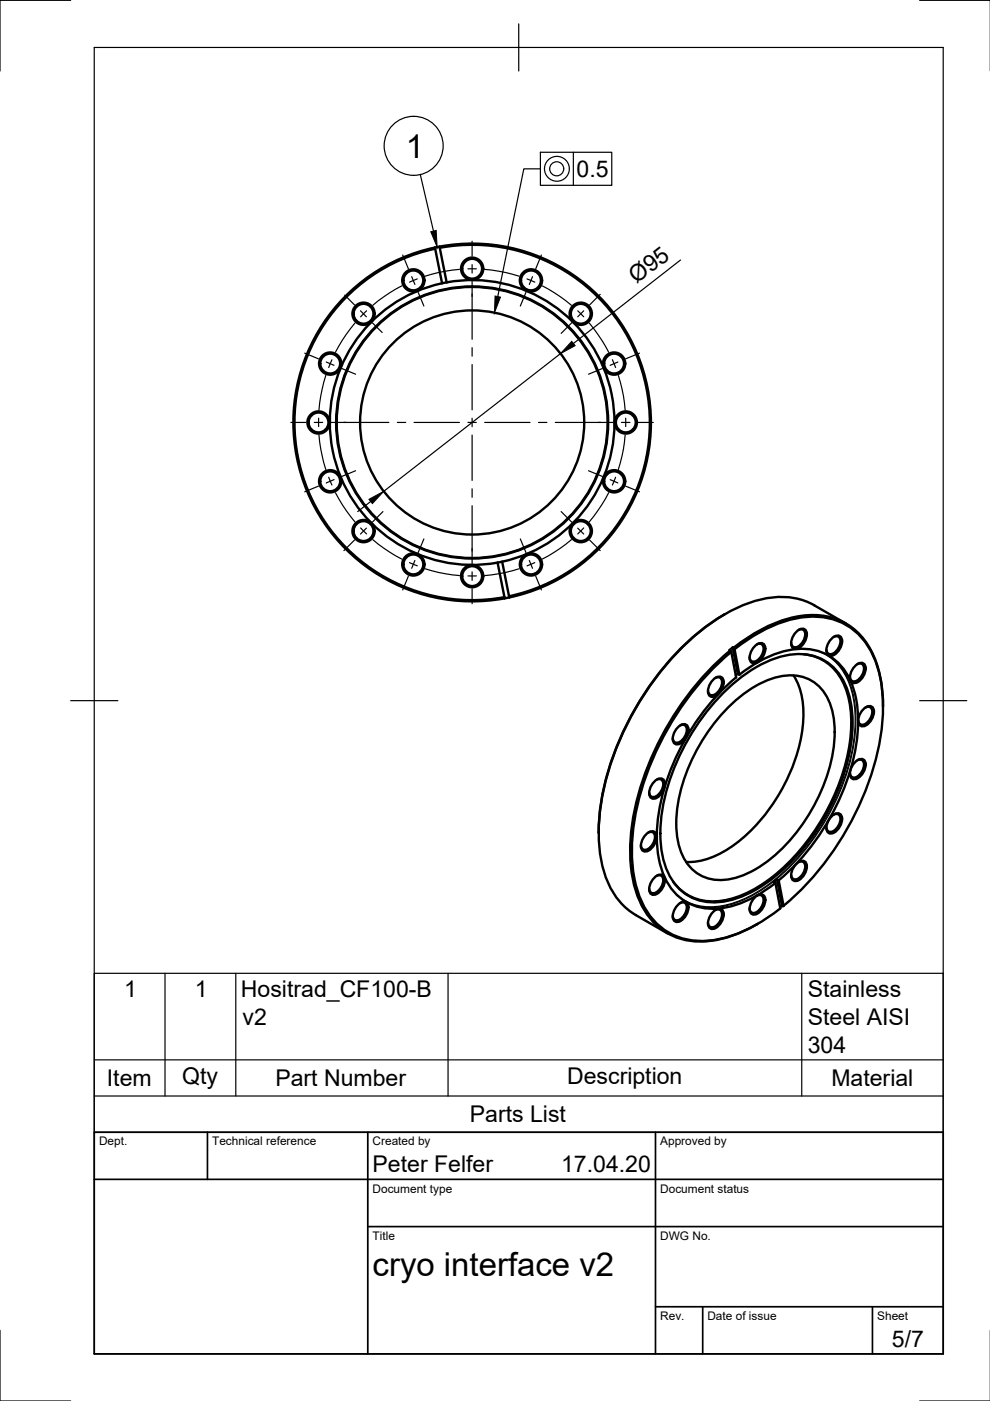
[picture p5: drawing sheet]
<svg xmlns="http://www.w3.org/2000/svg" width="210mm" height="297mm" viewBox="0 0 210 297" stroke-linecap="round" stroke-linejoin="round" font-family="sans-serif">
<!-- layer: Visible -->
<g fill="none" stroke="#000" stroke-width=".51">
<path d="M92.2 52.5l.1 .2M92.3 52.7l1.4 7.4M92.3 52.7a37.7 37.7 0 0 0-29.1 44.2 37.7 37.7 0 0 0 43.8 29.7M93.2 52.3v.2M93.2 52.3a37.9 37.9 0 0 0-30.4 44.2 37.9 37.9 0 0 0 44.2 30.4M93.2 52.3a37.9 37.9 0 0 1 44.1 29.9 37.9 37.9 0 0 1-29.3 44.5M93.2 52.5l1.5 7.4M93.2 52.5a37.7 37.7 0 0 1 43.8 29.7 37.7 37.7 0 0 1-29.1 44.2M94.7 59.9a30.2 30.2 0 0 1 35 23.8 30.2 30.2 0 0 1-23.2 35.4M94.7 59.9l-1 .2M93.7 60.1a30.2 30.2 0 0 0-23.2 35.4 30.2 30.2 0 0 0 35 23.8M105.5 119.3l1.5 7.3"/>
<path d="M106.5 119.1l1.5 7.6M106.5 119.1l-1 .2M107 126.6v.3M108 126.7l-1 .2M153.6 130.2a55.6 55.6 0 0 0-20.7 23.3 52.4 52.4 0 0 0-6 22.9M154.8 137.9a61.7 61.7 0 0 0-20.9 37.6 29.6 29.6 0 0 0 1.9 15.9 13.7 13.7 0 0 0 14.9 8.1 27.8 27.8 0 0 0 10-3.6M154.8 137.9l.2 .3 1.1 5.4M155.1 138.2a61.2 61.2 0 0 0-20.8 37.5 28.7 28.7 0 0 0 2 16.1 13.6 13.6 0 0 0 15.4 7.5 30.3 30.3 0 0 0 13.8-6.7M155.3 137.3l.4 .4M155.3 137.3l1.1 5.6M155.4 137.3l-.7 .5 .1 .1M155.5 137.4a29.8 29.8 0 0 1 15.4-6.9 13.7 13.7 0 0 1 14.7 9.4 27.1 27.1 0 0 1 1.6 9.9"/>
<path d="M155.7 137.7l1.1 5.4-.4-.2M155.8 137.6a29.1 29.1 0 0 1 15.5-6.8 13.6 13.6 0 0 1 14.3 9.4 33.1 33.1 0 0 1 .6 18.8 61.9 61.9 0 0 1-20.1 33M160.2 136.9a1.19 1.19 0 0 1 1.6-.5 1.19 1.19 0 0 1 .4 1.7 3.1 3.1 0 0 1-2.4 2.5 1.48 1.48 0 0 1-.6-2.3zM160.5 136.6a1 1 0 0 1 1.2 .2 1 1 0 0 1 .1 1.2l-.3 1a1.76 1.76 0 0 1-2.3 1.1l-.3-.8M169 133.8a1.19 1.19 0 0 1 1.6-.4 1.19 1.19 0 0 1 .4 1.6 3.1 3.1 0 0 1-2.4 2.6 1.48 1.48 0 0 1-.6-2.3zM169.3 133.6a1 1 0 0 1 1.3 .1 1 1 0 0 1 .1 1.3l-.4 .9a1.76 1.76 0 0 1-2.2 1.2l-.3-.8M170.4 138.7a10.7 10.7 0 0 1 9.3 8.4 30.2 30.2 0 0 1-1.2 17.4 46.3 46.3 0 0 1-16.3 22.6 19.4 19.4 0 0 1-11.8 4 9.9 9.9 0 0 1-7.7-4.2M176.4 135.3a1.19 1.19 0 0 1 1.7-.4 1.19 1.19 0 0 1 .4 1.6 3.1 3.1 0 0 1-2.5 2.6 1.48 1.48 0 0 1-.6-2.3zM176.8 135a1 1 0 0 1 1.2 .2 1 1 0 0 1 .1 1.2l-.3 1a1.76 1.76 0 0 1-2.3 1.1l-.3-.7M179.3 132.2l-6.6-3.9a16.1 16.1 0 0 0-13.4-.6 42.7 42.7 0 0 0-18.3 13.5 60 60 0 0 0-14 33.3 25.3 25.3 0 0 0 3.1 15 13.6 13.6 0 0 0 4.7 4.5M143.9 154.1a1.19 1.19 0 0 1 1.6-.5 1.19 1.19 0 0 1 .4 1.7 3.1 3.1 0 0 1-2.4 2.5 1.48 1.48 0 0 1-.6-2.3zM144.2 153.8a1 1 0 0 1 1.3 .2 1 1 0 0 1 .1 1.2l-.4 1a1.76 1.76 0 0 1-2.2 1.1l-.4-.8"/>
<path d="M151.3 144a1.19 1.19 0 0 1 1.7-.4 1.19 1.19 0 0 1 .4 1.6 3.1 3.1 0 0 1-2.5 2.6 1.48 1.48 0 0 1-.6-2.3zM151.7 143.7a1 1 0 0 1 1.2 .2 1 1 0 0 1 .1 1.2l-.3 1a1.76 1.76 0 0 1-2.3 1.1l-.3-.7M153.9 146.3a26.6 26.6 0 0 1 13.2-7.4 10.6 10.6 0 0 1 12.5 7.2 27.7 27.7 0 0 1-.4 17.3 46.3 46.3 0 0 1-17.1 24.1 17.9 17.9 0 0 1-12.9 3.6 10.6 10.6 0 0 1-8-7.2 27.7 27.7 0 0 1 .4-17.3 48.5 48.5 0 0 1 12.3-20.3zM154.6 149.8a21.7 21.7 0 0 1 11.8-6.5 8.8 8.8 0 0 1 9.9 6.8 25.4 25.4 0 0 1-1.4 15.6 37.1 37.1 0 0 1-14.7 18.6 13.3 13.3 0 0 1-10.2 1.9 9.6 9.6 0 0 1-6.3-8.1 30.5 30.5 0 0 1 4.1-19.3 39.1 39.1 0 0 1 6.8-9zM156.1 143.6a48.8 48.8 0 0 0-16.7 31.1 20.4 20.4 0 0 0 2.8 13.5 11 11 0 0 0 11.8 4.2 25.2 25.2 0 0 0 10.4-5.2M156.4 142.8l-.4 .4M156.8 143a22 22 0 0 1 13.6-5.4 10.8 10.8 0 0 1 10.1 7.2 27 27 0 0 1 .3 16.6 49.7 49.7 0 0 1-15.7 25.2M168.2 143.2a16.6 16.6 0 0 1 2 11 38 38 0 0 1-15.6 25.6 15.9 15.9 0 0 1-9.1 3M181.4 141.1a1.19 1.19 0 0 1 1.7-.5 1.19 1.19 0 0 1 .4 1.7 3.1 3.1 0 0 1-2.5 2.5 1.48 1.48 0 0 1-.6-2.3zM181.8 140.8a1 1 0 0 1 1.2 .2 1 1 0 0 1 .1 1.2l-.3 1a1.76 1.76 0 0 1-2.3 1.1l-.3-.8M183.2 150.2a1.19 1.19 0 0 1 1.6-.4 1.19 1.19 0 0 1 .4 1.6 3.1 3.1 0 0 1-2.4 2.6 1.48 1.48 0 0 1-.6-2.3zM183.5 150a1 1 0 0 1 1.3 .2 1 1 0 0 1 .1 1.2l-.4 1a1.76 1.76 0 0 1-2.2 1.1l-.3-.8"/>
<path d="M126.9 176.4v.2M137.1 176.8a1.19 1.19 0 0 1 1.6-.5 1.19 1.19 0 0 1 .5 1.7 3.1 3.1 0 0 1-2.5 2.5 1.48 1.48 0 0 1-.6-2.3zM137.5 176.5a1 1 0 0 1 1.2 .2 1 1 0 0 1 .1 1.2l-.4 1a1.76 1.76 0 0 1-2.2 1.1l-.3-.8M138.9 165.6a1.19 1.19 0 0 1 1.6-.5 1.19 1.19 0 0 1 .4 1.7 3.1 3.1 0 0 1-2.4 2.5 1.48 1.48 0 0 1-.6-2.3zM139.2 165.3a1 1 0 0 1 1.3 .2 1 1 0 0 1 .1 1.2l-.4 1a1.76 1.76 0 0 1-2.2 1.1l-.3-.8M176.4 173a1.19 1.19 0 0 1 1.7-.5 1.19 1.19 0 0 1 .4 1.7 3.1 3.1 0 0 1-2.5 2.5 1.48 1.48 0 0 1-.6-2.3zM176.8 172.7a1 1 0 0 1 1.2 .2 1 1 0 0 1 .1 1.2l-.3 1a1.76 1.76 0 0 1-2.3 1.1l-.3-.8M181.4 161.5a1.19 1.19 0 0 1 1.7-.5 1.19 1.19 0 0 1 .4 1.7 3.1 3.1 0 0 1-2.5 2.5 1.48 1.48 0 0 1-.6-2.3zM181.8 161.2a1 1 0 0 1 1.2 .2 1 1 0 0 1 .1 1.2l-.3 1a1.76 1.76 0 0 1-2.3 1.1l-.3-.8M134.8 194l6.7 3.9M138.9 186a1.19 1.19 0 0 1 1.6-.5 1.19 1.19 0 0 1 .4 1.7 3.1 3.1 0 0 1-2.4 2.5 1.48 1.48 0 0 1-.6-2.3zM139.2 185.7a1 1 0 0 1 1.3 .2 1 1 0 0 1 .1 1.2l-.4 1a1.76 1.76 0 0 1-2.2 1.1l-.3-.8"/>
<path d="M143.9 191.7a1.19 1.19 0 0 1 1.6-.4 1.19 1.19 0 0 1 .4 1.6 3.1 3.1 0 0 1-2.4 2.6 1.48 1.48 0 0 1-.6-2.3zM144.2 191.5a1 1 0 0 1 1.3 .1 1 1 0 0 1 .1 1.3l-.4 .9a1.76 1.76 0 0 1-2.2 1.2l-.4-.8M151.3 193.2a1.19 1.19 0 0 1 1.7-.4 1.19 1.19 0 0 1 .4 1.6 3.1 3.1 0 0 1-2.5 2.6 1.48 1.48 0 0 1-.6-2.3zM151.7 192.9a1 1 0 0 1 1.2 .2 1 1 0 0 1 .1 1.3l-.3 .9a1.76 1.76 0 0 1-2.3 1.2l-.3-.8M160.2 190.2a1.19 1.19 0 0 1 1.6-.5 1.19 1.19 0 0 1 .4 1.7 3.1 3.1 0 0 1-2.4 2.5 1.48 1.48 0 0 1-.6-2.3zM160.5 189.9a1 1 0 0 1 1.2 .2 1 1 0 0 1 .1 1.2l-.3 1a1.76 1.76 0 0 1-2.3 1.1l-.3-.8M164.4 187.2l1 5.4M164.7 186.4l.4 .3M164.7 186.4l1.1 5.6M164.8 186.4l-.7 .6 .3 .2M165.1 186.7l1 5.4M165.8 192l.3 .1"/>
<path d="M165.8 192l-.4 .4M169 183a1.19 1.19 0 0 1 1.6-.4 1.19 1.19 0 0 1 .4 1.6 3.1 3.1 0 0 1-2.4 2.6 1.48 1.48 0 0 1-.6-2.3zM169.3 182.8a1 1 0 0 1 1.3 .2 1 1 0 0 1 .1 1.2l-.4 1a1.76 1.76 0 0 1-2.2 1.1l-.3-.8"/>
<circle cx="87.6" cy="59.5" r="2.36"/>
<circle cx="87.6" cy="59.5" r="2.11"/>
<circle cx="100.1" cy="57" r="2.36"/>
<circle cx="100.1" cy="57" r="2.11"/>
<circle cx="112.6" cy="59.5" r="2.36"/>
<circle cx="112.6" cy="59.5" r="2.11"/>
<circle cx="70" cy="77.1" r="2.36"/>
<circle cx="70" cy="77.1" r="2.11"/>
<circle cx="77.1" cy="66.5" r="2.36"/>
<circle cx="77.1" cy="66.5" r="2.11"/>
<circle cx="123.1" cy="66.5" r="2.36"/>
<circle cx="123.1" cy="66.5" r="2.11"/>
<circle cx="130.2" cy="77.1" r="2.36"/>
<circle cx="130.2" cy="77.1" r="2.11"/>
<circle cx="67.5" cy="89.6" r="2.36"/>
<circle cx="67.5" cy="89.6" r="2.11"/>
<circle cx="100.1" cy="89.6" r="23.8"/>
<circle cx="100.1" cy="89.6" r="28.8"/>
<circle cx="100.1" cy="89.6" r="28.7"/>
<circle cx="132.7" cy="89.6" r="2.36"/>
<circle cx="132.7" cy="89.6" r="2.11"/>
<circle cx="70" cy="102" r="2.36"/>
<circle cx="70" cy="102" r="2.11"/>
<circle cx="77.1" cy="112.6" r="2.36"/>
<circle cx="77.1" cy="112.6" r="2.11"/>
<circle cx="87.6" cy="119.7" r="2.36"/>
<circle cx="87.6" cy="119.7" r="2.11"/>
<circle cx="112.6" cy="119.7" r="2.36"/>
<circle cx="112.6" cy="119.7" r="2.11"/>
<circle cx="123.1" cy="112.6" r="2.36"/>
<circle cx="123.1" cy="112.6" r="2.11"/>
<circle cx="130.2" cy="102" r="2.36"/>
<circle cx="130.2" cy="102" r="2.11"/>
<circle cx="100.1" cy="122.1" r="2.36"/>
<circle cx="100.1" cy="122.1" r="2.11"/>
</g>
<!-- layer: Visible Narrow -->
<path d="M173.3 138a11.6 11.6 0 0 1 7.3 8.5 31.9 31.9 0 0 1-1.6 18.7 48 48 0 0 1-17.1 23.1 19.7 19.7 0 0 1-12.8 3.9 10.4 10.4 0 0 1-5.6-2.5M175.4 138.9a13.6 13.6 0 0 1 5.8 10.2 38.7 38.7 0 0 1-4.8 22.3 43.2 43.2 0 0 1-17.7 18.9 15.3 15.3 0 0 1-12.1 1.4l-1.3-.6" fill="none" stroke="#000" stroke-width=".25"/>
<!-- layer: Border -->
<path d="M15 .1h-15v15M20 10.1h180v276.9h-180zM110 5.1v10M195 .1h15M15 148.6h10M195 148.6h10M0 282.1v14.9h15M195 297h15" fill="none" stroke="#000" stroke-width=".25"/>
<!-- layer: TitleBlock -->
<path d="M20 240.1h180v46.9h-180zM20 250h180M44 240.1v9.9M78 240.1v46.9M139 240.1v46.9M78 260.1h122M139 277.1h61M149 277.1v9.9M185 277.1v9.9" fill="none" stroke="#000" stroke-width=".36"/>
<!-- layer: Smart Centers -->
<g fill="none" stroke="#000" stroke-width=".25">
<path d="M85.4 54.1l1.2 2.9M87.3 58.7l.7 1.6M88.5 59.1l-1.7 .7M97.4 57.1l-4.4 .7-2.9 .8M99.2 57h1.8M100.1 51.1v3.2M100.1 56.1v1.8M100.1 59.7v12.2M102.8 57.1l4.4 .7 2.8 .8M111.7 59.1l1.7 .7M112.9 58.7l-.7 1.6M114.8 54.1l-1.2 2.9"/>
<path d="M64.6 74.9l2.9 1.2M69.1 79.6l-1.1 4.4-.4 2.9M69.2 76.8l1.6 .7M70.4 76.3l-.7 1.6M72.5 78.1l2.9 1.2M73.1 62.6l2.1 2.1M75.2 68.5l-2.6 3.6-1.5 2.6M76.4 65.9l1.3 1.3M77.7 65.9l-1.2 1.3M79 68.4l2 2.1M85.2 60.6l-2.6 1.5-3.6 2.6M88.6 62l1.3 2.9"/>
<path d="M100.1 73.7v1.8M100.1 77.3v9.6M111.5 62l-1.2 2.9M115 60.6l3.8 2.3 2.4 1.8M121.2 68.4l-2.2 2.3M122.5 65.9l1.3 1.3M123.8 65.9l-1.3 1.3M124.9 68.5l2.7 3.6 1.5 2.6M127.3 62.4l-2.3 2.3M127.7 78.1l-2.9 1.2M129.8 76.3l.7 1.6M131 76.8l-1.6 .7"/>
<path d="M131.1 79.6l1.1 4.4 .3 2.9M135.6 74.9l-2.9 1.2M61.7 89.6h3.1M66.6 89.6h1.8M67.6 88.7v1.7M67.6 92.3l.4 2.9 1.1 4.3M70.2 89.6h12.2M75.4 99.8l-2.9 1.2M84.2 89.6h1.8M87.8 89.6h9.6M99.2 89.6h1.8M100.1 88.7v1.8"/>
<path d="M100.1 92.3v9.6M102.8 89.6h9.6M114.2 89.6h1.8M117.7 89.6h12.3M124.8 99.8l2.9 1.2M131.8 89.6h1.8M132.5 92.3l-.3 2.9-1.1 4.3M132.7 88.7v1.7M135.3 89.6h3.2M67.5 103.1l-2.9 1.2M69.7 101.2l.7 1.6M70.8 101.7l-1.6 .7"/>
<path d="M71.1 104.5l1.5 2.5 2.6 3.6M75.2 114.5l-2.3 2.2M76.5 111.9l1.2 1.3M77.7 112l-1.3 1.2M79 114.4l3.6 2.7 2.6 1.4M81.2 108.5l-2.2 2.2M86.8 119.3l1.7 .7M88 118.8l-.7 1.7M89.9 114.3l-1.3 2.9M100.1 103.6v1.8M100.1 107.2v12.3M110.3 114.3l1.2 2.9"/>
<path d="M112.2 118.8l.7 1.7M113.4 119.3l-1.7 .7M119 108.5l2.2 2.2M121.2 114.4l-2.4 1.8-3.8 2.3M122.5 112l1.3 1.2M123.8 111.9l-1.3 1.3M125 114.5l2.3 2.2M129.1 104.5l-1.5 2.5-2.7 3.6M129.4 101.7l1.6 .7M130.5 101.2l-.7 1.6M132.7 103.1l2.9 1.2M86.6 122.1l-1.2 3"/>
<path d="M90.1 120.6l2.9 .8 4.4 .6M99.2 122.1h1.8M100.1 121.2v1.8M100.1 124.8v3.2M110 120.6l-2.8 .8-4.4 .6M113.6 122.1l1.2 3"/>
</g>
<!-- layer: FD_Dimensions -->
<path d="M144.3 55.1l-22.7 17.7M118.8 75l-37.4 29.2M78.6 106.3l-2.8 2.2" fill="none" stroke="#000" stroke-width=".25"/>
<path d="M121.2 72.4l.7 .9-3.1 1.7zM78.2 105.9l3.2-1.7-2.4 2.6z" fill="#000" stroke="#000" stroke-width=".21"/>
<!-- layer: Parts Lists -->
<path d="M20 206.4h180v33.7h-180zM35 206.4v26M50 206.4v26M95 206.4v26M170 206.4v26M20 232.4h180M20 224.7h180" fill="none" stroke="#000" stroke-width=".25"/>
<g fill="none" stroke="#000" stroke-width=".25">
<path d="M114.6 35.8h-3.5l-5.6 27.1M114.6 32.3h15.1v7h-15.1zM121.6 32.3v7"/>
<circle cx="118" cy="35.8" r="1.49"/>
<circle cx="118.1" cy="35.8" r="2.64"/>
</g>
<path d="M105 62.8l1.1 .2-1.3 3.3z" fill="#000" stroke="#000" stroke-width=".21"/>
<!-- layer: Balloons -->
<g fill="none" stroke="#000" stroke-width=".25">
<path d="M89.1 37l2.8 12"/>
<circle cx="87.7" cy="30.9" r="6.3"/>
</g>
<path d="M91.3 49.1l1.2-.2 .2 3.5z" fill="#000" stroke="#000" stroke-width=".21"/>
<g font-size="7">
<text x="86" y="33.4">1</text>
<text x="79" y="270.6">cryo interface v2</text>
</g>
<g font-size="4.9">
<text x="122.2" y="37.5">0.5</text>
<text x="135" y="60.3" transform="rotate(-38 135 60.3)">Ø95</text>
<text x="26.3" y="211.4">1</text>
<text x="41.3" y="211.4">1</text>
<text x="51.1" y="211.4">Hositrad_CF100-B</text>
<text x="171.3" y="211.4">Stainless</text>
<text x="51.4" y="217.3">v2</text>
<text x="171.3" y="217.3">Steel AISI</text>
<text x="171.3" y="223.2">304</text>
<text x="22.7" y="230.3">Item</text>
<text x="38.6" y="229.8">Qty</text>
<text x="58.4" y="230.3">Part Number</text>
<text x="120.2" y="229.8">Description</text>
<text x="176.3" y="230.3">Material</text>
<text x="99.6" y="237.9">Parts List</text>
<text x="79" y="248.5">Peter Felfer</text>
<text x="119" y="248.5">17.04.20</text>
<text x="189.1" y="285.7">5/7</text>
</g>
<g font-size="2.5">
<text x="21" y="242.9">Dept.</text>
<text x="45" y="242.9">Technical reference</text>
<text x="79" y="242.9">Created by</text>
<text x="140" y="242.9">Approved by</text>
<text x="79" y="252.8">Document type</text>
<text x="140" y="252.8">Document status</text>
<text x="79" y="262.9">Title</text>
<text x="140" y="262.9">DWG No.</text>
<text x="140" y="279.9">Rev.</text>
<text x="150" y="279.9">Date of issue</text>
<text x="186" y="279.9">Sheet</text>
</g>
</svg>
